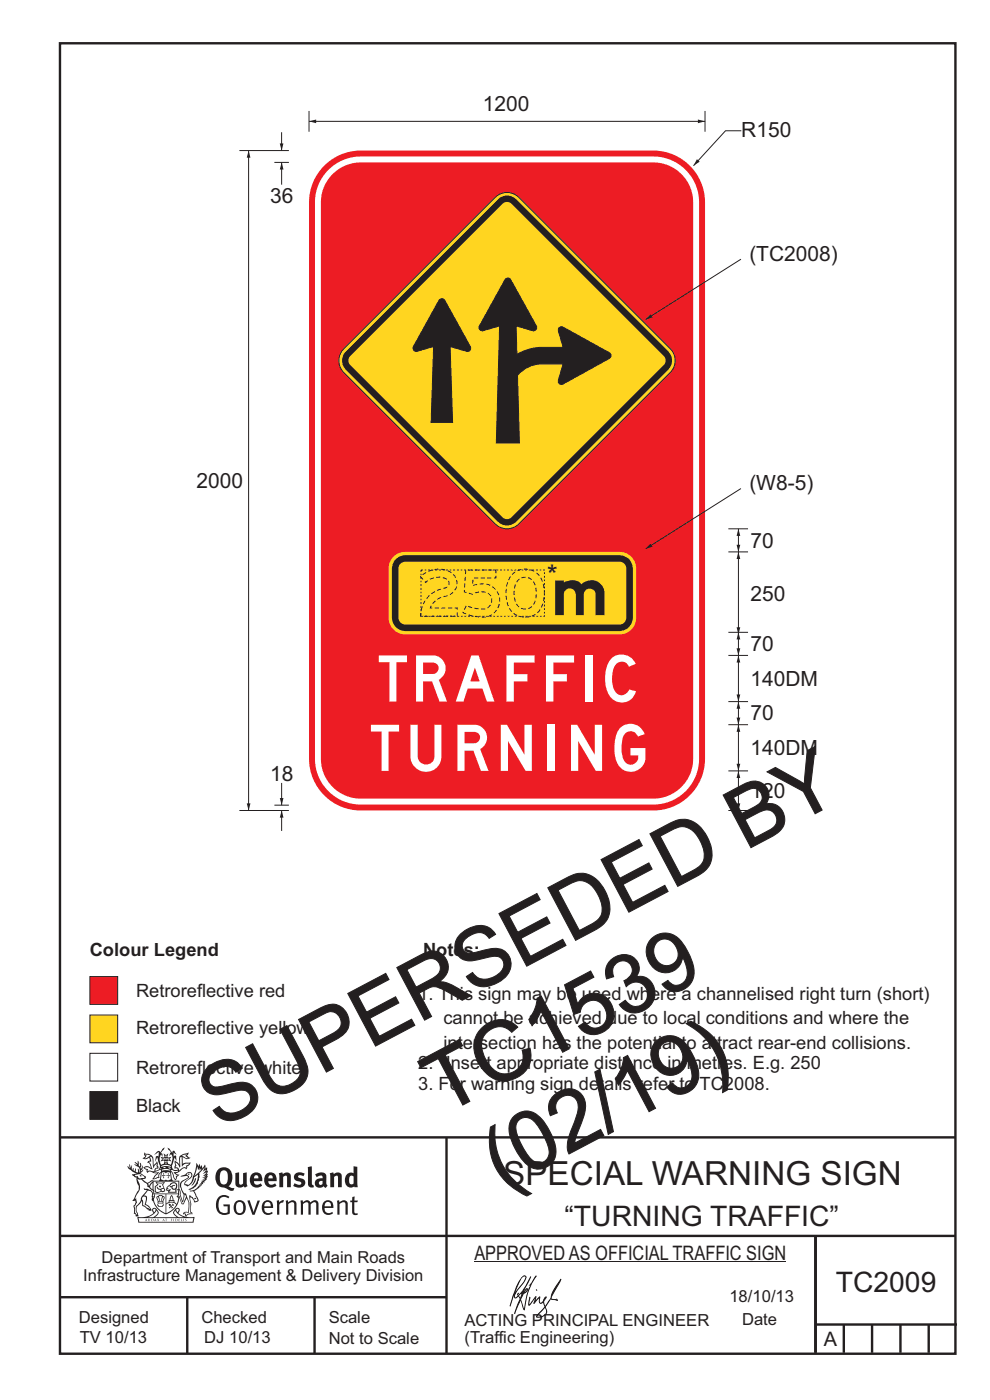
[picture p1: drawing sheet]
<svg xmlns="http://www.w3.org/2000/svg" width="210mm" height="297mm" viewBox="0 0 210 297" stroke-linecap="round" stroke-linejoin="round" font-family="sans-serif">
<g fill="none" stroke="#231f20" stroke-width=".51">
<path d="M12.7 9.2h190v278h-190zM12.7 241.3h190M94.7 241.4v45.8M12.7 275.2h82M12.7 262.2h190.1M39.7 275.2v12M66.7 275.2v12M173 262.1v24.9M173 281h30M179 281v6M185 281v6M191 281v6"/>
<path d="M197 281v6"/>
</g>
<path d="M100.6 267.7h66.2" fill="none" stroke="#231f20" stroke-width=".21"/>
<g fill="#231f20">
<path d="M47 248.4a2.55 2.55 0 0 0 0 2.7l.3 .2a.81 .81 0 0 0 1-1v-.5a1.04 1.04 0 0 0-1.1-1.5zM46.3 248.1a1.82 1.82 0 0 1 2.1-.2 1.82 1.82 0 0 1 .9 1.8 2.29 2.29 0 0 1-.8 2l.7 .3h.5l-.2 .6a2.87 2.87 0 0 1-2-.7 2.12 2.12 0 0 1-1.7-3.1z" fill-rule="evenodd"/>
<path d="M49.9 248.9l.8-.2v2a.46 .46 0 0 0 .3 .6 .46 .46 0 0 0 .6-.3v-2.1l.7-.2v2.4l.2 .5-.5 .3-.3-.3a1.02 1.02 0 0 1-1.2 .3 1.02 1.02 0 0 1-.6-1.1z" fill-rule="evenodd"/>
<path d="M54 249.5l-.1 .5h.9a.49 .49 0 0 0-.2-.6 .49 .49 0 0 0-.6 .1zM53.4 249.1a1.34 1.34 0 0 1 1.6-.2 1.34 1.34 0 0 1 .6 1.5v.2h-1.7a.77 .77 0 0 0 .5 .8 .77 .77 0 0 0 .9-.4l.3 .5a1.59 1.59 0 0 1-2 .2 1.59 1.59 0 0 1-.5-2.1z" fill-rule="evenodd"/>
<path d="M57 249.5l-.1 .5h1a.49 .49 0 0 0-.2-.6 .49 .49 0 0 0-.7 .1zM56.4 249.1a1.34 1.34 0 0 1 1.6-.2 1.34 1.34 0 0 1 .7 1.5v.2h-1.8a.77 .77 0 0 0 .5 .8 .77 .77 0 0 0 .9-.4l.4 .5a1.59 1.59 0 0 1-2.1 .2 1.59 1.59 0 0 1-.5-2.1z" fill-rule="evenodd"/>
<path d="M59.2 248.9l.7-.2 .1 .4a.95 .95 0 0 1 1-.3 .95 .95 0 0 1 .7 .8v2.3h-.8v-2.3a.46 .46 0 0 0-.8 .1v2.2h-.8z" fill-rule="evenodd"/>
<path d="M62.6 249.1a1.75 1.75 0 0 1 2-.1l-.2 .5-.6-.2a.43 .43 0 0 0-.6 .3l.4 .3a1.04 1.04 0 0 1 1.2 1.1 1.04 1.04 0 0 1-1.4 1l-1.2-.4 .3-.6 1 .4 .4-.4a.88 .88 0 0 0-1-.5l-.4-.2-.1-.4z" fill-rule="evenodd"/>
<path d="M65.3 247.6l.8-.2 .1 3.8 .3 .2 .1 .4a.88 .88 0 0 1-1 0 .88 .88 0 0 1-.3-1z" fill-rule="evenodd"/>
<path d="M67.8 250.6a.43 .43 0 0 0-.1 .7 .43 .43 0 0 0 .7-.1v-.7zM66.8 249.1a1.7 1.7 0 0 1 2.4 .1v1.9l.3 .4-.4 .5-.5-.4a1.03 1.03 0 0 1-1.7-.1 1.03 1.03 0 0 1 .8-1.5h.7v-.4a.8 .8 0 0 0-1.2 .1z" fill-rule="evenodd"/>
<path d="M70 248.9l.7-.2 .1 .4a.95 .95 0 0 1 1-.3 .95 .95 0 0 1 .7 .8v2.3h-.8v-2.3a.46 .46 0 0 0-.8 .1v2.2h-.8z" fill-rule="evenodd"/>
<path d="M74.3 249.5a1.48 1.48 0 0 0 0 1.7h.5l.2-.1v-1.5l-.3-.2zM75 247.4l.8 .1 .1 4.4h-.7l-.1-.2a1.26 1.26 0 0 1-1.4 0 1.26 1.26 0 0 1-.5-1.3 1.29 1.29 0 0 1 .4-1.4 1.29 1.29 0 0 1 1.4-.1z" fill-rule="evenodd"/>
<path d="M46.4 253.9a1.72 1.72 0 0 1 2.3 0l-.3 .3a1.24 1.24 0 0 0-1.4-.2 1.24 1.24 0 0 0-.6 1.4 1.49 1.49 0 0 0 1.2 1.9l.7-.1v-1.3h-.8l-.1-.4h1.3v1.9a1.93 1.93 0 0 1-2.2 0 1.93 1.93 0 0 1-.7-2.2l.2-.8z" fill-rule="evenodd"/>
<path d="M50.4 255.1a1.65 1.65 0 0 0 .2 2.2 .99 .99 0 0 0 1-1.4 .78 .78 0 0 0-.4-.8 .78 .78 0 0 0-.8 0zM50 254.9a1.33 1.33 0 0 1 1.6-.1 1.33 1.33 0 0 1 .5 1.4 1.31 1.31 0 0 1-1.3 1.6 1.31 1.31 0 0 1-1.2-1.6v-.6z" fill-rule="evenodd"/>
<path d="M52.5 254.7l.4-.1 .9 2.6 .8-2.5h.5l-1.1 3h-.5z" fill-rule="evenodd"/>
<path d="M56.3 255.2l-.2 .7h1.3a.7 .7 0 0 0-.3-.8 .7 .7 0 0 0-.8 .1zM55.9 255a1.22 1.22 0 0 1 1.5-.2 1.22 1.22 0 0 1 .5 1.5h-1.8a.93 .93 0 0 0 .5 1 .93 .93 0 0 0 1.1-.2l.2 .3a1.43 1.43 0 0 1-1.8 .1 1.43 1.43 0 0 1-.6-1.7z" fill-rule="evenodd"/>
<path d="M58.7 254.7l.4-.1 .1 .5 .4-.4 .6-.1-.2 .5a.66 .66 0 0 0-.8 .7v1.9h-.4z" fill-rule="evenodd"/>
<path d="M60.6 254.7l.4-.1 .1 .5a.94 .94 0 0 1 1-.5 .94 .94 0 0 1 .8 .8v2.3h-.5l-.1-2.5a.81 .81 0 0 0-1.2 .3v2.2h-.4z" fill-rule="evenodd"/>
<path d="M63.7 254.7l.5-.1 .1 .5 .4-.3a.78 .78 0 0 1 1.1 .3 .9 .9 0 0 1 1-.5 .9 .9 0 0 1 .8 .8v2.3h-.5l-.1-2.5a.67 .67 0 0 0-1.1 .3v2.2h-.5v-2.4l-.4-.3-.7 .4v2.3h-.5z" fill-rule="evenodd"/>
<path d="M69 255.2l-.1 .7h1.3a.7 .7 0 0 0-.3-.8 .7 .7 0 0 0-.9 .1zM68.7 255a1.22 1.22 0 0 1 1.5-.2 1.22 1.22 0 0 1 .5 1.5h-1.8a.93 .93 0 0 0 .4 1 .93 .93 0 0 0 1.2-.2l.1 .3a1.44 1.44 0 0 1-1.7 .1 1.44 1.44 0 0 1-.6-1.7z" fill-rule="evenodd"/>
<path d="M71.4 254.7l.5-.1 .1 .5a.94 .94 0 0 1 1-.5 .94 .94 0 0 1 .8 .8v2.3h-.5l-.1-2.5a.81 .81 0 0 0-1.2 .3v2.2h-.4z" fill-rule="evenodd"/>
<path d="M74.7 253.9l.5-.1v.9h.7l-.1 .3h-.6v2.2l.1 .2h.5l.1 .3a.75 .75 0 0 1-1.2-.6v-2.1h-.4v-.3h.4z" fill-rule="evenodd"/>
<path d="M30.8 244.9l1.1 .3-.9 .5h-.4l.6-.5zM31.8 245.4h.2a2.44 2.44 0 0 1 .4 1.9l.1 .5 .7-1-.1 .6 .3 .3a.57 .57 0 0 0-.6 .7l-1-.1-.5 .2 .2-.5-.8-.3 .7-.1 .9 .5 .1-.1-.6-1.3-.2-.2h.5zM30.7 244.4l-.1 .5 .2 .4-.6 .4a1.04 1.04 0 0 0 1.4-.1l.2 .6-.3 .1-.2 .4a.94 .94 0 0 1 .8 1.1l-.2-.1a1.16 1.16 0 0 0-1.5-.1l.3 .4 .4 .2 .1 .5 .2 .1 .1-.2a.94 .94 0 0 1 1.1 .2l.8 .1-1.2 1.2a1.13 1.13 0 0 0 1.2-.2l.4-.1-.1-.4 .5-.8a.83 .83 0 0 0-.6 1.1l-.3-.1-.7 .4 1.1-1.4-.5 .1-.5-.1 1.3-.5-.1-.1-.9 .4v-.3l.2-.2 .3 .1 .1-.3-.2-.4v-.6l-.1-.4-.7 1v-.7a1.42 1.42 0 0 0-1.6-1.8z" fill-rule="evenodd"/>
<path d="M38.5 245.2l.5-.2 .7-.1-.6 .3 .8 .5h-.3zM38.3 245.5l.2-.1 .1 2a1.69 1.69 0 0 1 1.6-.6l-.8 .5 .1 .5a1.1 1.1 0 0 0-1.5 .6l-.1-.5-.2-.2h-.5l.3-.4-.3-.7a1.42 1.42 0 0 1 .8 1.1l.2-.1zM37.1 246.2l.1 1-.2 .3 .1 .4h.5l.1 .2a.96 .96 0 0 1-1.1-.1l-.1 .1a1.06 1.06 0 0 0 1.3 .2v.1a.72 .72 0 0 1-1 .2l.3 .5 .6 .2-.4 .2-.1 .6-.2-.3-.4-1.1-.4-.4 .4 .9a1.54 1.54 0 0 0 .7 1.2l.2-.3a.58 .58 0 0 1 .4-.8l.2-.1h-.3l-.5-.3 .9-.5a.93 .93 0 0 1 1.2-.5v.2l.2-.2 .1-.5a.99 .99 0 0 0 .7-.8l-1.3 .1-.3 .2-.1-1.4 .9 .4 .9-.3h-.4l-.5-.4 .4-.7-.6 .2a1.46 1.46 0 0 0-1.4 2.1v.4l-.2-.4z" fill-rule="evenodd"/>
<path d="M35.6 248.9l.2 .1-.1 .3 .4 .1h-.4v.6l-.1-.6h-.3l.3-.1z" fill-rule="evenodd"/>
<path d="M34.6 248.9l.2 .1v.3l.3 .1h-.3l-.1 .6v-.6h-.4l.4-.1z" fill-rule="evenodd"/>
<path d="M34.3 248.8a.57 .57 0 0 1 .9 .2 .57 .57 0 0 1 .9-.2l.2 1.4h-.2a.57 .57 0 0 1-.9 0 .69 .69 0 0 1-1.1 0zM34.2 248.1l-.3 2.1-.2 .4h3l-.2-.4-.3-2.1h-.2v.2l-.8-.1-.8 .1v-.2z" fill-rule="evenodd"/>
<path d="M34.2 252.4a.3 .3 0 0 0 .6 0 .3 .3 0 0 0-.6 0zM33.3 250.9l.3 .3-.3 .4a.79 .79 0 0 0 0 1.3l.8-.2-.1-.3a.55 .55 0 0 1-.7-.6l.1-.1 .2 .3 .3 .2 .8-.2-.4-.7 .4-.4-.7 .2zM33 250.7l1.1 .2 .9-.2-.4 .6 .4 1.2a.56 .56 0 0 1-.8 .3l-.2 .1a.73 .73 0 0 1-.9 .1 .73 .73 0 0 1-.3-1v-.4l.6-.4z" fill-rule="evenodd"/>
<path d="M35.6 251.8l.7-.4a.58 .58 0 0 1 1-.1 .58 .58 0 0 1-.4 .9l-.3-.3a.43 .43 0 0 1 .6-.4 .57 .57 0 0 0-.8 .2l-.2-.1-.3 .1 .4 .2a.55 .55 0 0 0 .9 .4v.5h-1.3l.3-.4-.1-.1-.6 .1 .2-.3-.2-.1zM35.4 251.8l-.1 .2a.39 .39 0 0 0 .2 .6h.3l-.2 .4h1.9l-.1-.8a.86 .86 0 0 0-.1-1.3 .86 .86 0 0 0-1.3 .4z" fill-rule="evenodd"/>
<path d="M36 254.8h.8v.2h-.8zM36.4 253.8l.2 .8h-.4zM36.4 253.5l-.3 .5-.1 .6h-.2v.4l-.7 .4 .2 .1a1.48 1.48 0 0 1 2.1 .2l.2-.1-.6-.5v-.5h-.2l-.1-.6z" fill-rule="evenodd"/>
<path d="M35.8 255.4l.4 .1 .1 .3 .3-.2-.2-.2a.38 .38 0 0 1 .5 .5l-.2-.2-.3 .2 .3 .2-.3 .3-.1-.4-.4 .4-.1-.2 .4-.3-.1-.1-.2 .1z" fill-rule="evenodd"/>
<path d="M34.5 254h.2v.2l-.2 .6h-.2zM33.6 255.3h.9v.2a.55 .55 0 0 1-.8 .4v-.2l-.2-.1zM33.4 254h.2l.2 .8h-.2zM33.6 255l.8-.1 .1 .2h-.8zM33.8 253.7h.5l-.2 1.1h-.1zM33.3 253.8l-.1 .3 .3 1.1a.48 .48 0 0 0-.1 .6 .48 .48 0 0 0 .5 .2h.5a.49 .49 0 0 0 .2-.8l.3-1.1-.1-.3a1.42 1.42 0 0 0-1.5 0z" fill-rule="evenodd"/>
<path d="M33.7 251.5l.4 .1 .1 .3h-.3z" fill-rule="evenodd"/>
<path d="M41.3 250.1l.3-.2-.2 .8-.6 .8h-.2l.5-.7z" fill-rule="evenodd"/>
<path d="M39.7 249l.3-.2 .5 .2a.88 .88 0 0 1-.6 1.1 1.22 1.22 0 0 0-.8 1.3l.5 .2a.72 .72 0 0 0 .9-.4l.5-.8 .2-.6 .8-.6v.2a2.85 2.85 0 0 1-2 2.9l.1 .1a2.13 2.13 0 0 0 1.9-1.5v-.3a2.01 2.01 0 0 0 .3-1.7l1.1-1.3-.4 1 .7-.5-.7 1 .8-.4-.8 .8 .7-.2-.9 .6 .8-.1-.8 .4h.7l-.8 .3 .3 .2h-.4l.2 .3h-.4l.2 .3h-.4l.1 .2h-.1a2.16 2.16 0 0 1-2 1.1l.1 .2 .4-.1a.76 .76 0 0 1 .7 .8l.5 1.2-.6 .2a1.45 1.45 0 0 0-1.1-1.3l.2 1.8-.1 1.8 .4 .3a1.07 1.07 0 0 0-1.2 .4v-.3l-.5-.2a.87 .87 0 0 1 1.1-.1v-.7a4.4 4.4 0 0 0-.6-3.1l-.1-.3h-.2a2.16 2.16 0 0 1-.7-2.2l.3-.4 1.2-.7a.55 .55 0 0 0-.4-.8zM37.8 252.4a.76 .76 0 0 1 .3 1.1l.6 1.6 .4-1.7 .2 .1a.61 .61 0 0 1-.1 .9l-.3 .8-.2 .1-.7-1.6-.3 .1a1.18 1.18 0 0 0 .1-1.4zM41.8 247.5l.2 .7 .3-.5v.6l.4-.5a1.9 1.9 0 0 1-1.2 1.4l-.3 .3zM38.2 249.6l1.4-.2 .2 .2v.3l-.5 .2a1.26 1.26 0 0 0-.9 1.9l.2 .7a1.84 1.84 0 0 1 .1 2.1l-.4-1.4a.96 .96 0 0 0-.4-1.2l-.4 .2a.78 .78 0 0 1 0 1.3l.1 .3h.4l.4 1.1a.38 .38 0 0 0 .2 .4 .38 .38 0 0 0 .4-.1l.6-1.2a2.94 2.94 0 0 1 .4 2.5l-.1 .4h-.8l-.3 .4v.2l.4-.1 .1 .4 .2 .1a1.02 1.02 0 0 1 1.3-.5v-.4l-.3-.1 .1-1.8-.3-1.3h.1a1.14 1.14 0 0 1 .8 1 .63 .63 0 0 0 .8-.2 .63 .63 0 0 0-.2-.9l-.6-1.2 .9-.6 .2-.4h.3l-.1-.2h.4l-.1-.3h.3l-.1-.3 .5-.1-.2-.2 .6-.4v-.2h-.2l.4-.5h-.3l.3-.5-.4 .1 .4-.5v-.3l-.3 .2 .2-.7-.1-.2-.4 .3v-.8l-.6 .8-.2-.8-.2 .5-.3-.7-.1 .6-.5-.8-.1 1.4-.6 1.8a1.81 1.81 0 0 1-1 1.5l-.6-.2a1.75 1.75 0 0 1 1.1-1.2 .75 .75 0 0 0 .1-1.3 .75 .75 0 0 0-1.2 .4z" fill-rule="evenodd"/>
<path d="M41.2 254.1h.3l.2 .2-.4 .1z" fill-rule="evenodd"/>
<path d="M29.4 258.4h11.6l-.1 .8h-11.4zM31.3 258.2l.5-.1a2.48 2.48 0 0 0 1.4-1.3l.3 .5-.5 .6-.5 .3zM32.5 256.6l.3-.2 .2 .1-.3 .7zM37.2 256.8a2.65 2.65 0 0 0 1.8 1.4h-1.1l-.5-.3-.5-.6zM37.4 256.5l.2-.1 .3 .2-.3 .6zM29.2 258.2l.1 1.2h11.8l.2-1.1-.2-.1a4.1 4.1 0 0 1-3.3-.9l.3-.4-.1-.6a1.06 1.06 0 0 0-1.3 1l.2 .4 .6 .5h-4.7l.3-.1a.84 .84 0 0 0 .6-.8 .84 .84 0 0 0-.5-.8l-.3-.2h-.5l-.1 .6 .3 .4a4.2 4.2 0 0 1-3.4 .9z" fill-rule="evenodd"/>
<path d="M31 258.7l.1 .2h-.2zM31 258.5l-.3 .6 .4-.2 .2 .2z" fill-rule="evenodd"/>
<path d="M31.3 258.6h.3v.4a.25 .25 0 0 0 .2-.1 .25 .25 0 0 0-.1-.3h.1a.29 .29 0 0 1 0 .4 .29 .29 0 0 1-.4 0 .29 .29 0 0 1 0-.4z" fill-rule="evenodd"/>
<path d="M32.2 258.6a.22 .22 0 0 1 .3 .2 .22 .22 0 0 1-.3 .2zM32 258.6l.1 .4a.33 .33 0 0 0 .4 0 .33 .33 0 0 0 0-.4 .33 .33 0 0 0-.5 0z" fill-rule="evenodd"/>
<path d="M32.9 258.7l.1 .2h-.2zM32.9 258.5l-.2 .6 .3-.2 .2 .2z" fill-rule="evenodd"/>
<path d="M33.3 258.6h.2l.1 .1 .2-.1-.2 .2 .2 .3-.3-.3-.1 .3h-.1l.2-.3z" fill-rule="evenodd"/>
<path d="M34.7 258.7l.1 .2h-.2zM34.7 258.5l-.3 .6 .4-.2 .2 .2z" fill-rule="evenodd"/>
<path d="M35 258.5h.5l-.2 .1v.5h-.2l.1-.5z" fill-rule="evenodd"/>
<path d="M36.2 258.6l.3-.1-.1 .1v.2h.1h-.1v.3h-.2z" fill-rule="evenodd"/>
<path d="M36.7 258.6h.2v.5h-.2z" fill-rule="evenodd"/>
<path d="M37.3 258.6a.22 .22 0 0 1 .3 .2 .22 .22 0 0 1-.3 .2zM37.1 258.6v.4a.33 .33 0 0 0 .5 0 .33 .33 0 0 0 0-.4 .33 .33 0 0 0-.5 0z" fill-rule="evenodd"/>
<path d="M37.8 258.6l.4-.1-.2 .1v.2h.1h-.1v.2l.2 .1h-.4z" fill-rule="evenodd"/>
<path d="M38.4 258.6h.2l-.1 .4 .2 .1h-.3z" fill-rule="evenodd"/>
<path d="M38.9 258.6h.2v.5h-.2z" fill-rule="evenodd"/>
<path d="M39.3 258.6h.2h-.1l.2 .3-.2 .2-.1-.1v-.1l.2 .1z" fill-rule="evenodd"/>
<path d="M34.2 247.4a1.51 1.51 0 0 1 2 .2 2.67 2.67 0 0 0-2.1 0zM35.7 247.6l.4 .1 .1 .3-.4-.1zM34.6 247.6h.5l.1 .2h-.4zM34 247.8l.3 .2h-.3zM34.9 246.9l.3-.2 .3 .2zM34.9 245.6l.2 .1v.3h-.2zM35 245.1l.2 .2 .2-.2-.1 .3h-.2zM35.1 246.3h.2l.1 .4-.2-.2-.2 .2zM35.3 245.7l.2-.1v.4h-.2zM34.4 245.7h.3l.1 .3-.4 .1 .2-.2zM35.7 245.7h.3l-.2 .2 .2 .2-.4-.1zM32.7 244.9l1-.5-.1 1-.2-.2-.3 .2-.3 1.1 .5-1 .3 .9a1.84 1.84 0 0 1 .2 1.7l.4 .1a2.48 2.48 0 0 1 2.2 0l.2-.2-.2-.7 .7-1.8 .4 .7-.2-1-.2-.1-.2 .3v-.9l.6 .4-.6-.8-.3 .1-.1 .4-.5-.9-.5-.3 .2 .5 .6 .5-.5 .8 .4-.4a2.06 2.06 0 0 1 0 2.3l-.5-.2-.2-.6 .1-.1 .8 .2-.4-.5 .4-.5-.7 .2-.2-.2 .2-.7-.5 .4-.5-.4 .2 .7-.2 .2-.7-.2 .4 .5-.4 .5 .8-.2 .1 .1-.2 .6-.5 .2a2.02 2.02 0 0 1 0-2.2l.3 .5-.1-.7-.3-.1 .8-1.2-.4 .3-.5 .8-.2-.3a.8 .8 0 0 0-.8 .5z" fill-rule="evenodd"/>
<path d="M29.2 250.1l.3 .1a.61 .61 0 0 1 .8 .4l.3 .2a.8 .8 0 0 1 .6 1l.4 .1 .5 .5a1 1 0 0 1 .5 1.1l-.1 .7v-.5h-.1a.96 .96 0 0 0-.8-1.3l-.2-.2h-.7l-.1-.1-.1 .1 .1 .3h.6l-1.2 1.3-.2 1-.4 .6a1.33 1.33 0 0 0-.5 1.8l.2 .5a1.26 1.26 0 0 1-.5-1.5l-.1-.3a1.56 1.56 0 0 0 .4-1.7l-.3 .2 .2-.5a3.2 3.2 0 0 0 .7-3zM30.4 253.9h.4a2.06 2.06 0 0 1-.1 1.6l.7 .5 .4 .4-.6-.1-.8-.6-.1-.9a.51 .51 0 0 1 .1-.9zM28.6 249.3a1.52 1.52 0 0 1 2.1 .5l-1.1 .2-.2-.1-.1-.4h-.5zM27.5 247v.8l-.3-.4h-.1a3.1 3.1 0 0 0 1.9 1.6l-1 .1 .5 .6 .5 .1 .1 1.1a1.84 1.84 0 0 1-.3 2.5l-.4 .9-.3 .4 .2 .1 .4-.1 .1 .4-.2 .5-.3 .2 .1 1.7h.2l.3 .5 .1 .1 .4-.1-.1-.5a1.3 1.3 0 0 1-.1-1.7l.9-1 .1 1.1 .6 .2 .5 .5 .1-.1 .2 .3h.5a1.85 1.85 0 0 0-1.2-1.4l.1-.3a1.39 1.39 0 0 0 0-1.4l-.5-.1 .5-.5a.66 .66 0 0 1 .9-.4 .66 .66 0 0 1 .3 .9l-.1 .4 .2-.1v.2l-.1 .3 .2 .5 .1-.3a2.24 2.24 0 0 0 .1-2.2 .73 .73 0 0 1-.7-.7 .73 .73 0 0 1 .6-.7v-.2a.94 .94 0 0 0-.9 .8 .48 .48 0 0 1-.1-.6 .48 .48 0 0 1 .5-.2l.5-.3a.51 .51 0 0 0-.8 .2l-.5 .2-1-.8h.6l.2-.5-1.2-.7 .5-.5v-.3l-.5 .4 .1-.2a.69 .69 0 0 0 .2-1v.4l-.2 .3v-1.1l-.3-.2 .1 .6-.1 .2-.4-1.3v.7l-.6-.4 .5 .7-.6-.2 .3 .3a1 1 0 0 1 .7 1.4l-.2-.8v.9l-.5-.2v-.8l-.2 .7-.2-.1-.1-.6-.2 .4-.2-.2 .1-.7-.2 .5z" fill-rule="evenodd"/>
<path d="M29.6 249.4l.2-.1 .3 .2z" fill-rule="evenodd"/>
<path d="M32.4 250.5h5.6v2l-.2-.1v-1.7h-5.2v2.5h5.2v-.8l.1 .2-.1 1.1v-.3h-2.5v4a4.1 4.1 0 0 0 2.6-3.6l.1-.1a4 4 0 0 1-2.8 3.9 4.2 4.2 0 0 1-2.8-4.7l.1 1.2 .1-.1a3.8 3.8 0 0 0 2.5 3.4v-4h-2.5l-.2-.9z" fill-rule="evenodd"/>
<circle cx="40" cy="249.1" r=".17"/>
</g>
<g fill="#000001">
<path d="M111.6 273.7l.2-.2-.5 .7zM110.4 274.5l.3 .1-.3 .7-.3-.4zM110.9 270.9l.5-.1a9.3 9.3 0 0 1-2 3.2l-.1 .2 1-2.5zM110.6 271a14.7 14.7 0 0 0-2.2 4.9l-.3 1.2 .1 .1 .8-2.4a.42 .42 0 0 0 .2 .7 .42 .42 0 0 0 .6-.3l.2-.2 .2 .6-1.1 3.1h.2l1.1-2.8 .6 1.9 .2 .2 .2-.5a13.5 13.5 0 0 1 2-6.2l.5-.5-.2-.2-1.6 2.1 .4-.1a14.9 14.9 0 0 0-1.3 5.1l-.4-1.2a1.39 1.39 0 0 1 .2-1.8l.1-.2a.92 .92 0 0 0 .8-1.2 .75 .75 0 0 0-.7 .7l-.2 .2 1.6-3.4h-.1l-.4 .7a10.5 10.5 0 0 1-2.2 3.2l.2-.4a.32 .32 0 0 0-.4 .2 .32 .32 0 0 0 .1 .4l-.5 .4a3.2 3.2 0 0 1 1.1-2.3l.5-.6a2.49 2.49 0 0 0 .7-1.6l-.3-.2z" fill-rule="evenodd"/>
<path d="M115.6 277.5a1.15 1.15 0 0 1 .1 1.3 1.15 1.15 0 0 1-1.2 .5h-.5zM112.3 275.1l-.3 1.7 .3 .2 1.2-1.5-.3 1.1 1.1-1.2a.94 .94 0 0 0 .4 1.2l.5-.3 .3 .9-1.2 1.3a.98 .98 0 0 0-.5 1 1.9 1.9 0 0 0 2.3-1.3l-.1-.3a1.02 1.02 0 0 1 .3-1.4l.5-.9 1.5 .3-.2-.5v.3l-1.1-.2v-.2l2-3.6 .1-.3-.1-.1-1.8 2.7a6.6 6.6 0 0 1-1.5 3l-.2-.2a1.01 1.01 0 0 1 .4-1.4l.1-.2-.3-.2-.3 .5-.2 .5-.5 .4-.2-.4 .1-.9-.2-.1-.8 .9 .2-.9h-.1l-1.4 1.7 .2-1.4v-.1z" fill-rule="evenodd"/>
<path d="M113.7 273.5l.3 .3h-.3z" fill-rule="evenodd"/>
</g>
<path d="M19.1 215.3h5.9v5.9h-5.9z" fill-rule="evenodd" fill="#ffd520" stroke="#231f20" stroke-width=".21"/>
<path d="M19.1 223.5h5.9v5.8h-5.9z" fill-rule="evenodd" fill="#fff" stroke="#231f20" stroke-width=".21"/>
<path d="M19.1 231.6h5.9v5.9h-5.9z" fill-rule="evenodd" fill="#231f20" stroke="#231f20" stroke-width=".21"/>
<path d="M19.1 207.2h5.9v5.9h-5.9z" fill-rule="evenodd" fill="#ed1c24" stroke="#231f20" stroke-width=".21"/>
<path d="M69.7 36a9.7 9.7 0 0 1 6.8-2.8h62.1a9.7 9.7 0 0 1 9.7 9.7v118.1a9.7 9.7 0 0 1-9.7 9.7h-62.1a9.7 9.7 0 0 1-9.7-9.7v-118.1a9.7 9.7 0 0 1 2.9-6.9zM70.5 36.9a8.4 8.4 0 0 1 6-2.4h62.1a8.5 8.5 0 0 1 8.4 8.4v118.1a8.5 8.5 0 0 1-8.4 8.4h-62.1a8.5 8.5 0 0 1-8.4-8.4v-118.1a8.4 8.4 0 0 1 2.4-6zM68.8 35.2a10.9 10.9 0 0 1 7.7-3.3h62.1a11 11 0 0 1 11 11v118.1a11 11 0 0 1-11 10.9h-62.1a11 11 0 0 1-10.9-10.9v-118.1a10.9 10.9 0 0 1 3.2-7.7z" fill-rule="evenodd" fill="#ed1c24"/>
<path d="M157.3 27.7h-3.4l-6.8 7.5" fill="none" stroke="#231f20" stroke-width=".21"/>
<path d="M147.8 33.8l.6 .5-1.3 .9z" fill="#231f20"/>
<path d="M65.6 25.7h84M149.6 23.5v4.4" fill="none" stroke="#231f20" stroke-width=".21"/>
<g fill="#231f20">
<path d="M65.6 25.7l1.5-.3v.7z"/>
<path d="M148 25.4l1.6 .3-1.6 .4z"/>
</g>
<g fill="#fff">
<path d="M78.7 153.7h6v1.5h-2.3v8.3h-1.5v-8.3h-2.2z"/>
<path d="M87.1 153.7h1.5v6.8a1.77 1.77 0 0 0 1.7 1.7 1.77 1.77 0 0 0 1.8-1.6v-6.9h1.5v6.7a3.3 3.3 0 0 1-3.2 3.3 3.3 3.3 0 0 1-3.3-3.2z"/>
<path d="M106.2 153.7h1.3l3.8 6.4v-6.4h1.5v9.8h-1.3l-3.7-6.3v6.3h-1.6z"/>
<path d="M116.2 153.7h1.5v9.8h-1.5z"/>
<path d="M121.1 153.7h1.3l3.8 6.4v-6.4h1.5v9.8h-1.3l-3.7-6.3v6.3h-1.6z"/>
<path d="M131.4 154.6a3.2 3.2 0 0 1 5.4 1.2l-1.5 .4a1.7 1.7 0 0 0-1.9-1.1 1.7 1.7 0 0 0-1.4 1.7 6.9 6.9 0 0 0 .5 4.8 1.61 1.61 0 0 0 2 .5 1.61 1.61 0 0 0 .9-1.9h-1.7v-1.5h3.2a5.4 5.4 0 0 1-.3 3.4 3.2 3.2 0 0 1-3.6 1.5 3.2 3.2 0 0 1-2.5-2.9 8.6 8.6 0 0 1 .9-6.1z"/>
<path d="M80.4 139h5.9v1.5h-2.2v8.3h-1.5v-8.3h-2.2z"/>
<path d="M107.4 139h6v1.6h-4.4v2.4h2.9v1.6h-2.9v4.2h-1.6z"/>
<path d="M115.8 139h6v1.6h-4.4v2.4h2.8v1.6h-2.8v4.2h-1.6z"/>
<path d="M124.2 139h1.5v9.8h-1.5z"/>
<path d="M129.7 139.7a3.3 3.3 0 0 1 5.2 1.1l-1.5 .6a1.68 1.68 0 0 0-1.7-1 1.68 1.68 0 0 0-1.5 1.4 5.8 5.8 0 0 0 .6 5.3 1.66 1.66 0 0 0 2.7-.8l1.4 .3a3.2 3.2 0 0 1-3.2 2.5 3.2 3.2 0 0 1-3-2.7 7.5 7.5 0 0 1 1-6.7z"/>
<path d="M98.5 155.3h2.1a1.21 1.21 0 0 1 1.2 1.1 1.21 1.21 0 0 1-1.1 1.3h-2.2zM97 153.7v9.8h1.5v-4.2h1.9l1.6 4.2h1.6l-1.7-4.6a2.75 2.75 0 0 0 1.4-3 2.75 2.75 0 0 0-2.6-2.2z"/>
<path d="M89.8 140.6h2a1.21 1.21 0 0 1 1.3 1.1 1.21 1.21 0 0 1-1.2 1.3h-2.1zM88.3 139v9.8h1.5v-4.2h1.8l1.6 4.2h1.6l-1.7-4.6a2.75 2.75 0 0 0 1.4-3 2.75 2.75 0 0 0-2.6-2.2z"/>
<path d="M100 139h1.5l3.4 9.8h-1.6l-1-2.7h-3.1l-.9 2.7h-1.6zM100.7 141.6l-.9 2.9h2z"/>
</g>
<path d="M65.6 23.5v4.4M156.6 134.1v4.9" fill="none" stroke="#231f20" stroke-width=".21"/>
<g fill="#231f20">
<path d="M156.6 134.1l.4 1.6h-.8z"/>
<path d="M156.2 137.5h.8l-.4 1.5z"/>
</g>
<path d="M156.6 148.8v4.9" fill="none" stroke="#231f20" stroke-width=".21"/>
<g fill="#231f20">
<path d="M156.6 148.8l.4 1.6h-.8z"/>
<path d="M156.2 152.2h.8l-.4 1.5z"/>
</g>
<path d="M156.6 112.2v4.9" fill="none" stroke="#231f20" stroke-width=".21"/>
<g fill="#231f20">
<path d="M156.6 112.2l.4 1.5h-.8z"/>
<path d="M156.2 115.6h.8l-.4 1.5z"/>
</g>
<path d="M156.6 117.1v17.5M154.5 148.8h4.2M154.5 163.5h4.2" fill="none" stroke="#231f20" stroke-width=".21"/>
<g fill="#231f20">
<path d="M156.6 117.1l.4 1.5h-.8z"/>
<path d="M156.2 133.1h.8l-.4 1.5z"/>
</g>
<path d="M156.6 139v9.8" fill="none" stroke="#231f20" stroke-width=".21"/>
<g fill="#231f20">
<path d="M156.6 139l.4 1.6h-.8z"/>
<path d="M156.2 147.3h.8l-.4 1.5z"/>
</g>
<path d="M156.6 153.7v9.8" fill="none" stroke="#231f20" stroke-width=".21"/>
<g fill="#231f20">
<path d="M156.6 153.7l.4 1.6h-.8z"/>
<path d="M156.2 162h.8l-.4 1.5z"/>
</g>
<path d="M154.5 117.1h4.2M154.5 139h4.2M154.5 153.7h4.2M156.6 163.5v8.4" fill="none" stroke="#231f20" stroke-width=".21"/>
<g fill="#231f20">
<path d="M156.6 163.5l.4 1.6h-.8z"/>
<path d="M156.2 170.4h.8l-.4 1.5z"/>
</g>
<path d="M52.7 31.9v140M154.5 112.2h4.2" fill="none" stroke="#231f20" stroke-width=".21"/>
<g fill="#231f20">
<path d="M52.7 31.9l.4 1.6h-.8z"/>
<path d="M52.3 170.4h.8l-.4 1.5z"/>
</g>
<path d="M50.8 31.9h10.5M50.8 171.9h10.5M58.2 170.8h3.1M59.7 171.9v4.4" fill="none" stroke="#231f20" stroke-width=".21"/>
<path d="M59.7 171.9l.4 1.6h-.7z" fill="#231f20"/>
<path d="M59.7 28.1v3.8" fill="none" stroke="#231f20" stroke-width=".21"/>
<path d="M59.3 30.4h.8l-.4 1.5z" fill="#231f20"/>
<path d="M59.7 166.1v4.7" fill="none" stroke="#231f20" stroke-width=".21"/>
<path d="M59.4 169.3h.7l-.4 1.5z" fill="#231f20"/>
<path d="M58.2 34.5h3.1M59.7 34.5v4.7" fill="none" stroke="#231f20" stroke-width=".21"/>
<path d="M59.7 34.5l.4 1.5h-.7z" fill="#231f20"/>
<path d="M83.5 118.1a3.5 3.5 0 0 1 2.4-1h45.5a3.5 3.5 0 0 1 3.5 3.5v10.5a3.5 3.5 0 0 1-3.5 3.5h-45.5a3.5 3.5 0 0 1-3.5-3.5v-10.5a3.5 3.5 0 0 1 1.1-2.5z" fill-rule="evenodd" fill="#ffd520"/>
<path d="M84.2 118.4l.5-.3 1.2-.3h45.5a2.86 2.86 0 0 1 2.8 2.8v10.5a2.86 2.86 0 0 1-2.8 2.8h-45.5a2.86 2.86 0 0 1-2.8-2.8v-10.5a3 3 0 0 1 1.1-2.2z" fill-rule="evenodd" fill="#231f20"/>
<path d="M84.8 119.7l.3-.3 .9-.2h45.4a1.49 1.49 0 0 1 1.5 1.5v10.3a1.51 1.51 0 0 1-1.5 1.5h-45.4a1.51 1.51 0 0 1-1.5-1.5v-10.3z" fill-rule="evenodd" fill="#ffd520"/>
<path d="M89.3 120.9h26.2v9.8h-26.2z" fill="none" stroke="#231f20" stroke-width=".21" stroke-dasharray=".4 .4" stroke-linecap="butt"/>
<path d="M154.5 134.1h4.2M154.5 171.9h4.2" fill="none" stroke="#231f20" stroke-width=".21"/>
<path d="M117.8 123.1h1.8v.5a2.93 2.93 0 0 1 3.7 .4 2.8 2.8 0 0 1 3-.8 2.8 2.8 0 0 1 1.9 2.3v5h-1.9v-4.5a1.25 1.25 0 0 0-1.3-1.1 1.25 1.25 0 0 0-1.2 1.3v4.3h-1.7v-4.3a1.27 1.27 0 0 0-1.1-1.4 1.27 1.27 0 0 0-1.4 1.2v4.5h-1.8z" fill-rule="evenodd" fill="#231f20"/>
<path d="M89.2 122.3a5.2 5.2 0 0 1 7.2-.2 2.83 2.83 0 0 1-2.3 4.5 3.8 3.8 0 0 0-2.8 2.4h5.7v1.7h-7.8a6 6 0 0 1 5.2-6 1.06 1.06 0 0 0 .9-1 1.06 1.06 0 0 0-1-1 4 4 0 0 0-4 .9zM98.8 120.9h6.4v1.7h-4.8l-.2 1.6a4.3 4.3 0 0 1 5.1 1.2 3.6 3.6 0 0 1-.1 4.2 3.6 3.6 0 0 1-4 1.2l-1.9-.4-1.1-.5 .7-1.4 .7 .3a5.4 5.4 0 0 0 3.9 .1 1.85 1.85 0 0 0 .7-2.3 1.85 1.85 0 0 0-2.2-1l-1.1 .2-.7 .3-1.7-.5zM108.7 121.8a3.9 3.9 0 0 1 4.2-.8 3.9 3.9 0 0 1 2.4 3.4 6 6 0 0 1-1.6 5.9 4 4 0 0 1-6.3-3.1 6.5 6.5 0 0 1 1.3-5.4zM109.9 123.1a2.23 2.23 0 0 1 2.4-.4 2.23 2.23 0 0 1 1.4 2 3.9 3.9 0 0 1-1.4 4.3 2.28 2.28 0 0 1-3.2-2.1 4.7 4.7 0 0 1 .8-3.8z" fill="none" stroke="#231f20" stroke-width=".21" stroke-dasharray=".9 .5" stroke-linecap="butt"/>
<path d="M157.2 103.6l-20.3 12.9" fill="none" stroke="#231f20" stroke-width=".21"/>
<path d="M138 115.3l.4 .7-1.5 .5z" fill="#231f20"/>
<path d="M105.1 41.9a3.5 3.5 0 0 1 4.9 0l32.2 32.1a3.5 3.5 0 0 1 0 5l-32.2 32.2a3.5 3.5 0 0 1-4.9 0l-32.2-32.2a3.5 3.5 0 0 1 0-5z" fill-rule="evenodd" fill="#ffd520" stroke="#231f20" stroke-width=".21"/>
<path d="M73.4 74.6l32.2-32.3a2.73 2.73 0 0 1 3.9 0l32.3 32.3a2.73 2.73 0 0 1 0 3.8l-32.3 32.3a2.73 2.73 0 0 1-3.9 0l-32.2-32.3a2.73 2.73 0 0 1 0-3.8z" fill-rule="evenodd" fill="#231f20"/>
<path d="M106.6 43.2a1.31 1.31 0 0 1 1.9 0l32.3 32.4a1.31 1.31 0 0 1 0 1.8l-32.3 32.4a1.31 1.31 0 0 1-1.9 0l-32.3-32.4a1.31 1.31 0 0 1 0-1.8z" fill-rule="evenodd" fill="#ffd520"/>
<g fill="#231f20" stroke="#231f20" stroke-width=".21">
<path d="M93.3 63.5a.7 .7 0 0 1 1 .2l5.5 9.8a.7 .7 0 0 1-.1 .8 .7 .7 0 0 1-.8 .2l-3.4-1 .5 16.1h-4.5l.5-16.1-3.5 1a.7 .7 0 0 1-.7-.2 .7 .7 0 0 1-.1-.8z" fill-rule="evenodd"/>
<path d="M107.3 59.2a.7 .7 0 0 1 1 .2l5.5 9.7a.7 .7 0 0 1-.1 .8 .7 .7 0 0 1-.8 .2l-3.4-1 .1 6.1a10.4 10.4 0 0 1 5.5-1.5h4.4l-1.1-3.5a.7 .7 0 0 1 .3-.7 .7 .7 0 0 1 .8-.1l9.7 5.4a.7 .7 0 0 1 0 1.3l-9.7 5.4a.7 .7 0 0 1-.8-.1 .7 .7 0 0 1-.3-.8l1.1-3.4h-4.4a7 7 0 0 0-5.3 2.4l.4 14.4h-4.9l.7-24.9-3.5 1a.7 .7 0 0 1-.7-.2 .7 .7 0 0 1-.1-.8z" fill-rule="evenodd"/>
</g>
<path d="M157.2 55l-20.3 12.8" fill="none" stroke="#231f20" stroke-width=".21"/>
<path d="M138 66.7l.4 .6-1.5 .5z" fill="#231f20"/>
<g font-size="17.6" fill="#231f20">
<text x="46.4" y="239.5" transform="rotate(-28 46.4 239.5)">SUPERSEDED BY</text>
<text x="94.1" y="236.6" transform="rotate(-28 94.1 236.6)">TC1539</text>
<text x="106.4" y="252.4" transform="rotate(-28 106.4 252.4)">(02/19)</text>
</g>
<text font-size="7.1" fill="#231f20" x="106.7" y="251.4">SPECIAL WARNING SIGN</text>
<g font-size="6" fill="#231f20">
<text x="116" y="124.2">*</text>
<text x="119.8" y="260">“TURNING TRAFFIC”</text>
<text x="177.3" y="274.1">TC2009</text>
</g>
<g font-size="4.4" fill="#231f20">
<text x="102.5" y="23.5">1200</text>
<text x="157.3" y="29.1">R150</text>
<text x="57.3" y="43.1">36</text>
<text x="159" y="55.4">(TC2008)</text>
<text x="41.7" y="103.5">2000</text>
<text x="159" y="104.1">(W8-5)</text>
<text x="159.2" y="116.2">70</text>
<text x="159.2" y="127.4">250</text>
<text x="159.2" y="138.1">70</text>
<text x="159.2" y="145.5">140DM</text>
<text x="159.2" y="152.8">70</text>
<text x="159.2" y="160.2">140DM</text>
<text x="57.3" y="165.8">18</text>
<text x="159.2" y="169.3">120</text>
</g>
<g font-size="4.2" fill="#231f20">
<text x="100.6" y="267.2">APPROVED AS OFFICIAL TRAFFIC SIGN</text>
<text x="174.7" y="285.6">A</text>
</g>
<g font-size="3.9" fill="#231f20">
<text x="19" y="202.8">Colour Legend</text>
<text x="89.8" y="202.7">Notes:</text>
<text x="28.9" y="211.6">Retroreflective red</text>
<text x="88.7" y="212.1">1. This sign may be used where a channelised right turn (short)</text>
<text x="28.9" y="219.3">Retroreflective yellow</text>
<text x="94.1" y="217.3">cannot be achieved due to local conditions and where the</text>
<text x="28.9" y="227.8">Retroreflective white</text>
<text x="88.7" y="226.8">2. *Insert appropriate distance in metres. E.g. 250</text>
<text x="94.1" y="222.5">intersection has the potential to attract rear-end collisions.</text>
<text x="88.7" y="231.1">3. For warning sign details refer to TC2008.</text>
<text x="28.9" y="235.9">Black</text>
</g>
<g font-size="3.5" fill="#231f20">
<text x="21.6" y="267.9">Department of Transport and Main Roads</text>
<text x="17.7" y="271.8">Infrastructure Management &amp; Delivery Division</text>
<text x="16.7" y="280.6">Designed</text>
<text x="42.7" y="280.6">Checked</text>
<text x="69.7" y="280.6">Scale</text>
<text x="98.5" y="281.3">ACTING PRINCIPAL ENGINEER</text>
<text x="154.7" y="276.1">18/10/13</text>
<text x="157.4" y="281.2">Date</text>
<text x="16.9" y="284.8">TV 10/13</text>
<text x="43.3" y="284.8">DJ 10/13</text>
<text x="69.7" y="285.2">Not to Scale</text>
<text x="98.5" y="284.8">(Traffic Engineering)</text>
</g>
</svg>
